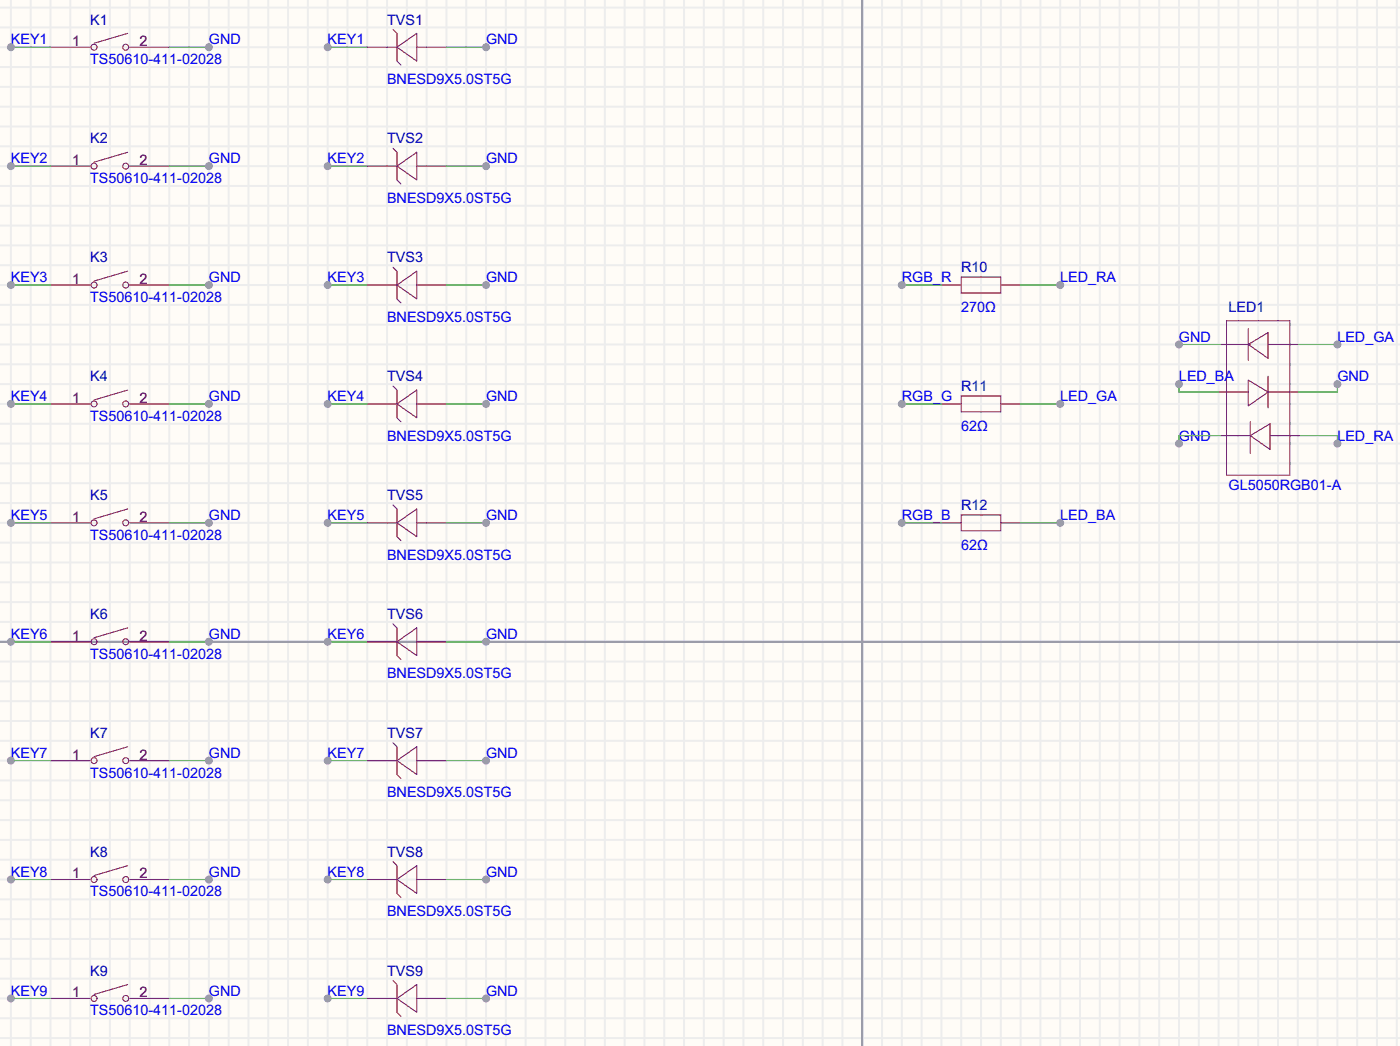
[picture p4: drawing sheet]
<svg xmlns="http://www.w3.org/2000/svg" width="180mm" height="134mm" viewBox="0 0 180 134" stroke-linecap="round" stroke-linejoin="round" font-family="sans-serif">
<path d="M0 0h179.6v134.1h-179.6z" fill="#fffcf7"/>
<g fill="none" stroke="#ededed" stroke-width=".25">
<path d="M1.4 0v134.1M3.9 0v134.1M6.5 0v134.1M9 0v134.1M11.6 0v134.1M14.1 0v134.1M16.6 0v134.1M19.2 0v134.1M21.7 0v134.1M24.3 0v134.1M26.8 0v134.1M29.3 0v134.1"/>
<path d="M31.9 0v134.1M34.4 0v134.1M37 0v134.1M39.5 0v134.1M42 0v134.1M44.6 0v134.1M47.1 0v134.1M49.7 0v134.1M52.2 0v134.1M54.7 0v134.1M57.3 0v134.1M59.8 0v134.1"/>
<path d="M62.4 0v134.1M64.9 0v134.1M67.4 0v134.1M70 0v134.1M72.5 0v134.1M75.1 0v134.1M77.6 0v134.1M80.1 0v134.1M82.7 0v134.1M85.2 0v134.1M87.8 0v134.1M90.3 0v134.1"/>
<path d="M92.8 0v134.1M95.4 0v134.1M97.9 0v134.1M100.5 0v134.1M103 0v134.1M105.5 0v134.1M108.1 0v134.1M110.6 0v134.1M113.2 0v134.1M115.7 0v134.1M118.2 0v134.1M120.8 0v134.1"/>
<path d="M123.3 0v134.1M125.9 0v134.1M128.4 0v134.1M130.9 0v134.1M133.5 0v134.1M136 0v134.1M138.6 0v134.1M141.1 0v134.1M143.6 0v134.1M146.2 0v134.1M148.7 0v134.1M151.3 0v134.1"/>
<path d="M153.8 0v134.1M156.3 0v134.1M158.9 0v134.1M161.4 0v134.1M164 0v134.1M166.5 0v134.1M169 0v134.1M171.6 0v134.1M174.1 0v134.1M176.7 0v134.1M179.2 0v134.1M0 1h179.6"/>
<path d="M0 3.5h179.6M0 6.1h179.6M0 8.6h179.6M0 11.1h179.6M0 13.7h179.6M0 16.2h179.6M0 18.8h179.6M0 21.3h179.6M0 23.8h179.6M0 26.4h179.6M0 28.9h179.6M0 31.5h179.6"/>
<path d="M0 34h179.6M0 36.5h179.6M0 39.1h179.6M0 41.6h179.6M0 44.2h179.6M0 46.7h179.6M0 49.2h179.6M0 51.8h179.6M0 54.3h179.6M0 56.9h179.6M0 59.4h179.6M0 61.9h179.6"/>
<path d="M0 64.5h179.6M0 67h179.6M0 69.6h179.6M0 72.1h179.6M0 74.6h179.6M0 77.2h179.6M0 79.7h179.6M0 82.3h179.6M0 84.8h179.6M0 87.3h179.6M0 89.9h179.6M0 92.4h179.6"/>
<path d="M0 95h179.6M0 97.5h179.6M0 100h179.6M0 102.6h179.6M0 105.1h179.6M0 107.7h179.6M0 110.2h179.6M0 112.7h179.6M0 115.3h179.6M0 117.8h179.6M0 120.4h179.6M0 122.9h179.6"/>
<path d="M0 125.4h179.6M0 128h179.6M0 130.5h179.6M0 133.1h179.6"/>
</g>
<path d="M110.6 0v134.1M0 82.3h179.6" fill="none" stroke="#999" stroke-width=".25"/>
<g fill="none" stroke="#a10000" stroke-width=".13">
<path d="M16.4 4.3l-4.3 1.2M16.4 19.5l-4.3 1.3M49.7 6.1h1.2M50.4 3.8l.5 .5v3.5l.5 .5M50.4 19l.5 .5v3.6l.5 .5M50.9 6.1l2.6-1.8v3.5zM53.5 6.1h1.2M16.4 34.8l-4.3 1.2M49.7 21.3h1.2M49.7 36.5h1.2M50.4 34.2l.5 .6v3.5l.5 .5M50.9 21.3l2.6-1.8v3.6z"/>
<path d="M50.9 36.5l2.6-1.7v3.5zM53.5 21.3h1.2M53.5 36.5h1.2M16.4 50l-4.3 1.3M49.7 51.8h1.2M50.4 49.5l.5 .5v3.6l.5 .5M50.9 51.8l2.6-1.8v3.6zM53.5 51.8h1.2M16.4 65.2l-4.3 1.3M49.7 67h1.2M50.4 64.7l.5 .5v3.6l.5 .5M50.4 80l.5 .5v3.5l.5 .5"/>
<path d="M50.9 67l2.6-1.8v3.6zM53.5 67h1.2M16.4 80.5l-4.3 1.2M16.4 95.7l-4.3 1.3M49.7 82.3h1.2M49.7 97.5h1.2M50.4 95.2l.5 .5v3.6l.5 .5M50.9 82.3l2.6-1.8v3.5zM50.9 97.5l2.6-1.8v3.6zM53.5 82.3h1.2M53.5 97.5h1.2M16.4 111l-4.3 1.2"/>
<path d="M49.7 112.7h1.2M50.4 110.4l.5 .6v3.5l.5 .5M50.9 112.7l2.6-1.7v3.5zM53.5 112.7h1.2M16.4 126.2l-4.3 1.3M49.7 128h1.2M50.4 125.7l.5 .5v3.6l.5 .5M50.9 128l2.6-1.8v3.6zM53.5 128h1.2"/>
<circle cx="12.1" cy="6.1" r=".38"/>
<circle cx="16.1" cy="6.1" r=".38"/>
<circle cx="12.1" cy="21.3" r=".38"/>
<circle cx="12.1" cy="36.5" r=".38"/>
<circle cx="16.1" cy="21.3" r=".38"/>
<circle cx="16.1" cy="36.5" r=".38"/>
<circle cx="12.1" cy="51.8" r=".38"/>
<circle cx="16.1" cy="51.8" r=".38"/>
<circle cx="12.1" cy="67" r=".38"/>
<circle cx="16.1" cy="67" r=".38"/>
<circle cx="12.1" cy="97.5" r=".38"/>
<circle cx="12.1" cy="82.3" r=".38"/>
<circle cx="16.1" cy="97.5" r=".38"/>
<circle cx="16.1" cy="82.3" r=".38"/>
<circle cx="12.1" cy="112.7" r=".38"/>
<circle cx="16.1" cy="112.7" r=".38"/>
<circle cx="12.1" cy="128" r=".38"/>
<circle cx="16.1" cy="128" r=".38"/>
</g>
<g fill="none" stroke="#870000" stroke-width=".13">
<path d="M6.5 6.1h5.1M16.6 6.1h5.1M47.1 6.1h2.6M54.7 6.1h2.6M6.5 21.3h5.1M6.5 36.5h5.1M16.6 21.3h5.1M16.6 36.5h5.1M47.1 21.3h2.6M47.1 36.5h2.6M54.7 21.3h2.6M54.7 36.5h2.6"/>
<path d="M6.5 51.8h5.1M16.6 51.8h5.1M47.1 51.8h2.6M54.7 51.8h2.6M6.5 67h5.1M16.6 67h5.1M47.1 67h2.6M54.7 67h2.6M6.5 82.3h5.1M6.5 97.5h5.1M16.6 82.3h5.1M16.6 97.5h5.1"/>
<path d="M47.1 82.3h2.6M47.1 97.5h2.6M54.7 82.3h2.6M54.7 97.5h2.6M6.5 112.7h5.1M16.6 112.7h5.1M47.1 112.7h2.6M54.7 112.7h2.6M6.5 128h5.1M16.6 128h5.1M47.1 128h2.6M54.7 128h2.6"/>
</g>
<path d="M21.7 6.1h5.1" fill="none" stroke="#008700" stroke-width=".13"/>
<circle cx="26.8" cy="6.1" r=".51" fill="#999"/>
<path d="M1.4 6.1h5.1" fill="none" stroke="#008700" stroke-width=".13"/>
<circle cx="1.4" cy="6.1" r=".51" fill="#999"/>
<path d="M42 6.1h5.1" fill="none" stroke="#008700" stroke-width=".13"/>
<circle cx="42" cy="6.1" r=".51" fill="#999"/>
<path d="M57.3 6.1h5.1" fill="none" stroke="#008700" stroke-width=".13"/>
<circle cx="62.4" cy="6.1" r=".51" fill="#999"/>
<path d="M21.7 21.3h5.1" fill="none" stroke="#008700" stroke-width=".13"/>
<circle cx="26.8" cy="21.3" r=".51" fill="#999"/>
<path d="M1.4 21.3h5.1" fill="none" stroke="#008700" stroke-width=".13"/>
<circle cx="1.4" cy="21.3" r=".51" fill="#999"/>
<path d="M42 21.3h5.1" fill="none" stroke="#008700" stroke-width=".13"/>
<circle cx="42" cy="21.3" r=".51" fill="#999"/>
<path d="M57.3 21.3h5.1" fill="none" stroke="#008700" stroke-width=".13"/>
<circle cx="62.4" cy="21.3" r=".51" fill="#999"/>
<path d="M21.7 36.5h5.1" fill="none" stroke="#008700" stroke-width=".13"/>
<circle cx="26.8" cy="36.5" r=".51" fill="#999"/>
<path d="M1.4 36.5h5.1" fill="none" stroke="#008700" stroke-width=".13"/>
<circle cx="1.4" cy="36.5" r=".51" fill="#999"/>
<path d="M42 36.5h5.1" fill="none" stroke="#008700" stroke-width=".13"/>
<circle cx="42" cy="36.5" r=".51" fill="#999"/>
<path d="M57.3 36.5h5.1" fill="none" stroke="#008700" stroke-width=".13"/>
<circle cx="62.4" cy="36.5" r=".51" fill="#999"/>
<path d="M21.7 51.8h5.1" fill="none" stroke="#008700" stroke-width=".13"/>
<circle cx="26.8" cy="51.8" r=".51" fill="#999"/>
<path d="M1.4 51.8h5.1" fill="none" stroke="#008700" stroke-width=".13"/>
<circle cx="1.4" cy="51.8" r=".51" fill="#999"/>
<path d="M42 51.8h5.1" fill="none" stroke="#008700" stroke-width=".13"/>
<circle cx="42" cy="51.8" r=".51" fill="#999"/>
<path d="M57.3 51.8h5.1" fill="none" stroke="#008700" stroke-width=".13"/>
<circle cx="62.4" cy="51.8" r=".51" fill="#999"/>
<path d="M21.7 67h5.1" fill="none" stroke="#008700" stroke-width=".13"/>
<circle cx="26.8" cy="67" r=".51" fill="#999"/>
<path d="M1.4 67h5.1" fill="none" stroke="#008700" stroke-width=".13"/>
<circle cx="1.4" cy="67" r=".51" fill="#999"/>
<path d="M42 67h5.1" fill="none" stroke="#008700" stroke-width=".13"/>
<circle cx="42" cy="67" r=".51" fill="#999"/>
<path d="M57.3 67h5.1" fill="none" stroke="#008700" stroke-width=".13"/>
<circle cx="62.4" cy="67" r=".51" fill="#999"/>
<path d="M21.7 82.3h5.1" fill="none" stroke="#008700" stroke-width=".13"/>
<circle cx="26.8" cy="82.3" r=".51" fill="#999"/>
<path d="M1.4 82.3h5.1" fill="none" stroke="#008700" stroke-width=".13"/>
<circle cx="1.4" cy="82.3" r=".51" fill="#999"/>
<path d="M42 82.3h5.1" fill="none" stroke="#008700" stroke-width=".13"/>
<circle cx="42" cy="82.3" r=".51" fill="#999"/>
<path d="M57.3 82.3h5.1" fill="none" stroke="#008700" stroke-width=".13"/>
<circle cx="62.4" cy="82.3" r=".51" fill="#999"/>
<path d="M21.7 97.5h5.1" fill="none" stroke="#008700" stroke-width=".13"/>
<circle cx="26.8" cy="97.5" r=".51" fill="#999"/>
<path d="M1.4 97.5h5.1" fill="none" stroke="#008700" stroke-width=".13"/>
<circle cx="1.4" cy="97.5" r=".51" fill="#999"/>
<path d="M42 97.5h5.1" fill="none" stroke="#008700" stroke-width=".13"/>
<circle cx="42" cy="97.5" r=".51" fill="#999"/>
<path d="M57.3 97.5h5.1" fill="none" stroke="#008700" stroke-width=".13"/>
<circle cx="62.4" cy="97.5" r=".51" fill="#999"/>
<path d="M21.7 112.7h5.1" fill="none" stroke="#008700" stroke-width=".13"/>
<circle cx="26.8" cy="112.7" r=".51" fill="#999"/>
<path d="M1.4 112.7h5.1" fill="none" stroke="#008700" stroke-width=".13"/>
<circle cx="1.4" cy="112.7" r=".51" fill="#999"/>
<path d="M42 112.7h5.1" fill="none" stroke="#008700" stroke-width=".13"/>
<circle cx="42" cy="112.7" r=".51" fill="#999"/>
<path d="M57.3 112.7h5.1" fill="none" stroke="#008700" stroke-width=".13"/>
<circle cx="62.4" cy="112.7" r=".51" fill="#999"/>
<path d="M21.7 128h5.1" fill="none" stroke="#008700" stroke-width=".13"/>
<circle cx="26.8" cy="128" r=".51" fill="#999"/>
<path d="M1.4 128h5.1" fill="none" stroke="#008700" stroke-width=".13"/>
<circle cx="1.4" cy="128" r=".51" fill="#999"/>
<path d="M42 128h5.1" fill="none" stroke="#008700" stroke-width=".13"/>
<circle cx="42" cy="128" r=".51" fill="#999"/>
<path d="M57.3 128h5.1" fill="none" stroke="#008700" stroke-width=".13"/>
<circle cx="62.4" cy="128" r=".51" fill="#999"/>
<path d="M123.3 35.5h5.1v2h-5.1zM123.3 50.8h5.1v2h-5.1zM157.4 41.1h8.1v19.8h-8.1zM160.1 44.2l2.6-1.6v3.3zM160.1 48.7l2.6 1.5-2.6 1.8zM160.1 42.1v4.1M160.4 55.8l2.5-1.5v3.3zM160.4 54.1v4M162.7 48.2v4.1M123.3 66h5.1v2h-5.1z" fill="none" stroke="#a10000" stroke-width=".13"/>
<path d="M120.8 36.5h2.5M128.4 36.5h2.5M120.8 51.8h2.5M128.4 51.8h2.5M156.3 50.2h3.8M156.6 44.2h3.8M156.6 55.8h3.8M162.7 44.2h3.8M162.7 50.2h3.8M162.9 55.8h3.9M120.8 67h2.5M128.4 67h2.5" fill="none" stroke="#870000" stroke-width=".13"/>
<path d="M115.7 36.5h5.1" fill="none" stroke="#008700" stroke-width=".13"/>
<circle cx="115.7" cy="36.5" r=".51" fill="#999"/>
<path d="M115.7 51.8h5.1" fill="none" stroke="#008700" stroke-width=".13"/>
<circle cx="115.7" cy="51.8" r=".51" fill="#999"/>
<path d="M115.7 67h5.1" fill="none" stroke="#008700" stroke-width=".13"/>
<circle cx="115.7" cy="67" r=".51" fill="#999"/>
<path d="M166.5 44.2h5.1" fill="none" stroke="#008700" stroke-width=".13"/>
<circle cx="171.6" cy="44.2" r=".51" fill="#999"/>
<path d="M151.3 44.2h5.3" fill="none" stroke="#008700" stroke-width=".13"/>
<circle cx="151.3" cy="44.2" r=".51" fill="#999"/>
<path d="M171.6 49.2v1h-5.1" fill="none" stroke="#008700" stroke-width=".13"/>
<circle cx="171.6" cy="49.2" r=".51" fill="#999"/>
<path d="M151.3 49.2v1h5" fill="none" stroke="#008700" stroke-width=".13"/>
<circle cx="151.3" cy="49.2" r=".51" fill="#999"/>
<path d="M166.8 55.8h4.8v1.1" fill="none" stroke="#008700" stroke-width=".13"/>
<circle cx="171.6" cy="56.9" r=".51" fill="#999"/>
<path d="M156.6 55.8h-5.3v1.1" fill="none" stroke="#008700" stroke-width=".13"/>
<circle cx="151.3" cy="56.9" r=".51" fill="#999"/>
<path d="M130.9 36.5h5.1" fill="none" stroke="#008700" stroke-width=".13"/>
<circle cx="136" cy="36.5" r=".51" fill="#999"/>
<path d="M130.9 51.8h5.1" fill="none" stroke="#008700" stroke-width=".13"/>
<circle cx="136" cy="51.8" r=".51" fill="#999"/>
<path d="M130.9 67h5.1" fill="none" stroke="#008700" stroke-width=".13"/>
<circle cx="136" cy="67" r=".51" fill="#999"/>
<g font-size="1.8" fill="#00f">
<text x="1.4" y="5.7">KEY1</text>
<text x="26.8" y="5.7">GND</text>
<text x="42" y="5.7">KEY1</text>
<text x="62.4" y="5.7">GND</text>
<text x="11.6" y="8.2">TS50610-411-02028</text>
<text x="49.7" y="10.8">BNESD9X5.0ST5G</text>
<text x="1.4" y="20.9">KEY2</text>
<text x="11.6" y="23.5">TS50610-411-02028</text>
<text x="26.8" y="20.9">GND</text>
<text x="42" y="20.9">KEY2</text>
<text x="62.4" y="20.9">GND</text>
<text x="49.7" y="26">BNESD9X5.0ST5G</text>
<text x="1.4" y="36.2">KEY3</text>
<text x="11.6" y="38.7">TS50610-411-02028</text>
<text x="26.8" y="36.2">GND</text>
<text x="42" y="36.2">KEY3</text>
<text x="49.7" y="41.2">BNESD9X5.0ST5G</text>
<text x="62.4" y="36.2">GND</text>
<text x="115.7" y="36.2">RGB_R</text>
<text x="123.3" y="40">270Ω</text>
<text x="136" y="36.2">LED_RA</text>
<text x="151.3" y="43.8">GND</text>
<text x="171.6" y="43.8">LED_GA</text>
<text x="1.4" y="51.4">KEY4</text>
<text x="11.6" y="53.9">TS50610-411-02028</text>
<text x="26.8" y="51.4">GND</text>
<text x="42" y="51.4">KEY4</text>
<text x="62.4" y="51.4">GND</text>
<text x="115.7" y="51.4">RGB_G</text>
<text x="136" y="51.4">LED_GA</text>
<text x="151.3" y="48.9">LED_BA</text>
<text x="171.6" y="48.9">GND</text>
<text x="49.7" y="56.5">BNESD9X5.0ST5G</text>
<text x="123.3" y="55.2">62Ω</text>
<text x="151.3" y="56.5">GND</text>
<text x="171.6" y="56.5">LED_RA</text>
<text x="157.6" y="62.8">GL5050RGB01-A</text>
<text x="1.4" y="66.6">KEY5</text>
<text x="11.6" y="69.2">TS50610-411-02028</text>
<text x="26.8" y="66.6">GND</text>
<text x="42" y="66.6">KEY5</text>
<text x="49.7" y="71.7">BNESD9X5.0ST5G</text>
<text x="62.4" y="66.6">GND</text>
<text x="115.7" y="66.6">RGB_B</text>
<text x="123.3" y="70.5">62Ω</text>
<text x="136" y="66.6">LED_BA</text>
<text x="1.4" y="81.9">KEY6</text>
<text x="26.8" y="81.9">GND</text>
<text x="42" y="81.9">KEY6</text>
<text x="62.4" y="81.9">GND</text>
<text x="11.6" y="84.4">TS50610-411-02028</text>
<text x="49.7" y="87">BNESD9X5.0ST5G</text>
<text x="1.4" y="97.1">KEY7</text>
<text x="11.6" y="99.7">TS50610-411-02028</text>
<text x="26.8" y="97.1">GND</text>
<text x="42" y="97.1">KEY7</text>
<text x="62.4" y="97.1">GND</text>
<text x="49.7" y="102.2">BNESD9X5.0ST5G</text>
<text x="1.4" y="112.4">KEY8</text>
<text x="26.8" y="112.4">GND</text>
<text x="42" y="112.4">KEY8</text>
<text x="62.4" y="112.4">GND</text>
<text x="11.6" y="114.9">TS50610-411-02028</text>
<text x="49.7" y="117.4">BNESD9X5.0ST5G</text>
<text x="1.4" y="127.6">KEY9</text>
<text x="11.6" y="130.1">TS50610-411-02028</text>
<text x="26.8" y="127.6">GND</text>
<text x="42" y="127.6">KEY9</text>
<text x="62.4" y="127.6">GND</text>
<text x="49.7" y="132.7">BNESD9X5.0ST5G</text>
</g>
<g font-size="1.8">
<text x="9.3" y="5.9">1</text>
<text x="17.9" y="5.9">2</text>
<text x="9.3" y="21.2">1</text>
<text x="17.9" y="21.2">2</text>
<text x="9.3" y="36.4">1</text>
<text x="17.9" y="36.4">2</text>
<text x="9.3" y="51.6">1</text>
<text x="17.9" y="51.6">2</text>
<text x="9.3" y="66.9">1</text>
<text x="17.9" y="66.9">2</text>
<text x="9.3" y="82.1">1</text>
<text x="17.9" y="82.1">2</text>
<text x="9.3" y="97.4">1</text>
<text x="17.9" y="97.4">2</text>
<text x="9.3" y="112.6">1</text>
<text x="17.9" y="112.6">2</text>
<text x="9.3" y="127.8">1</text>
<text x="17.9" y="127.8">2</text>
</g>
<g font-size="1.8" fill="#000080">
<text x="11.6" y="3.1">K1</text>
<text x="49.7" y="3.1">TVS1</text>
<text x="11.6" y="18.4">K2</text>
<text x="49.7" y="18.4">TVS2</text>
<text x="11.6" y="33.6">K3</text>
<text x="49.7" y="33.6">TVS3</text>
<text x="123.3" y="34.9">R10</text>
<text x="157.6" y="40">LED1</text>
<text x="11.6" y="48.9">K4</text>
<text x="49.7" y="48.9">TVS4</text>
<text x="123.3" y="50.1">R11</text>
<text x="11.6" y="64.1">K5</text>
<text x="49.7" y="64.1">TVS5</text>
<text x="123.3" y="65.4">R12</text>
<text x="11.6" y="79.3">K6</text>
<text x="49.7" y="79.3">TVS6</text>
<text x="11.6" y="94.6">K7</text>
<text x="49.7" y="94.6">TVS7</text>
<text x="11.6" y="109.8">K8</text>
<text x="49.7" y="109.8">TVS8</text>
<text x="11.6" y="125.1">K9</text>
<text x="49.7" y="125.1">TVS9</text>
</g>
</svg>
